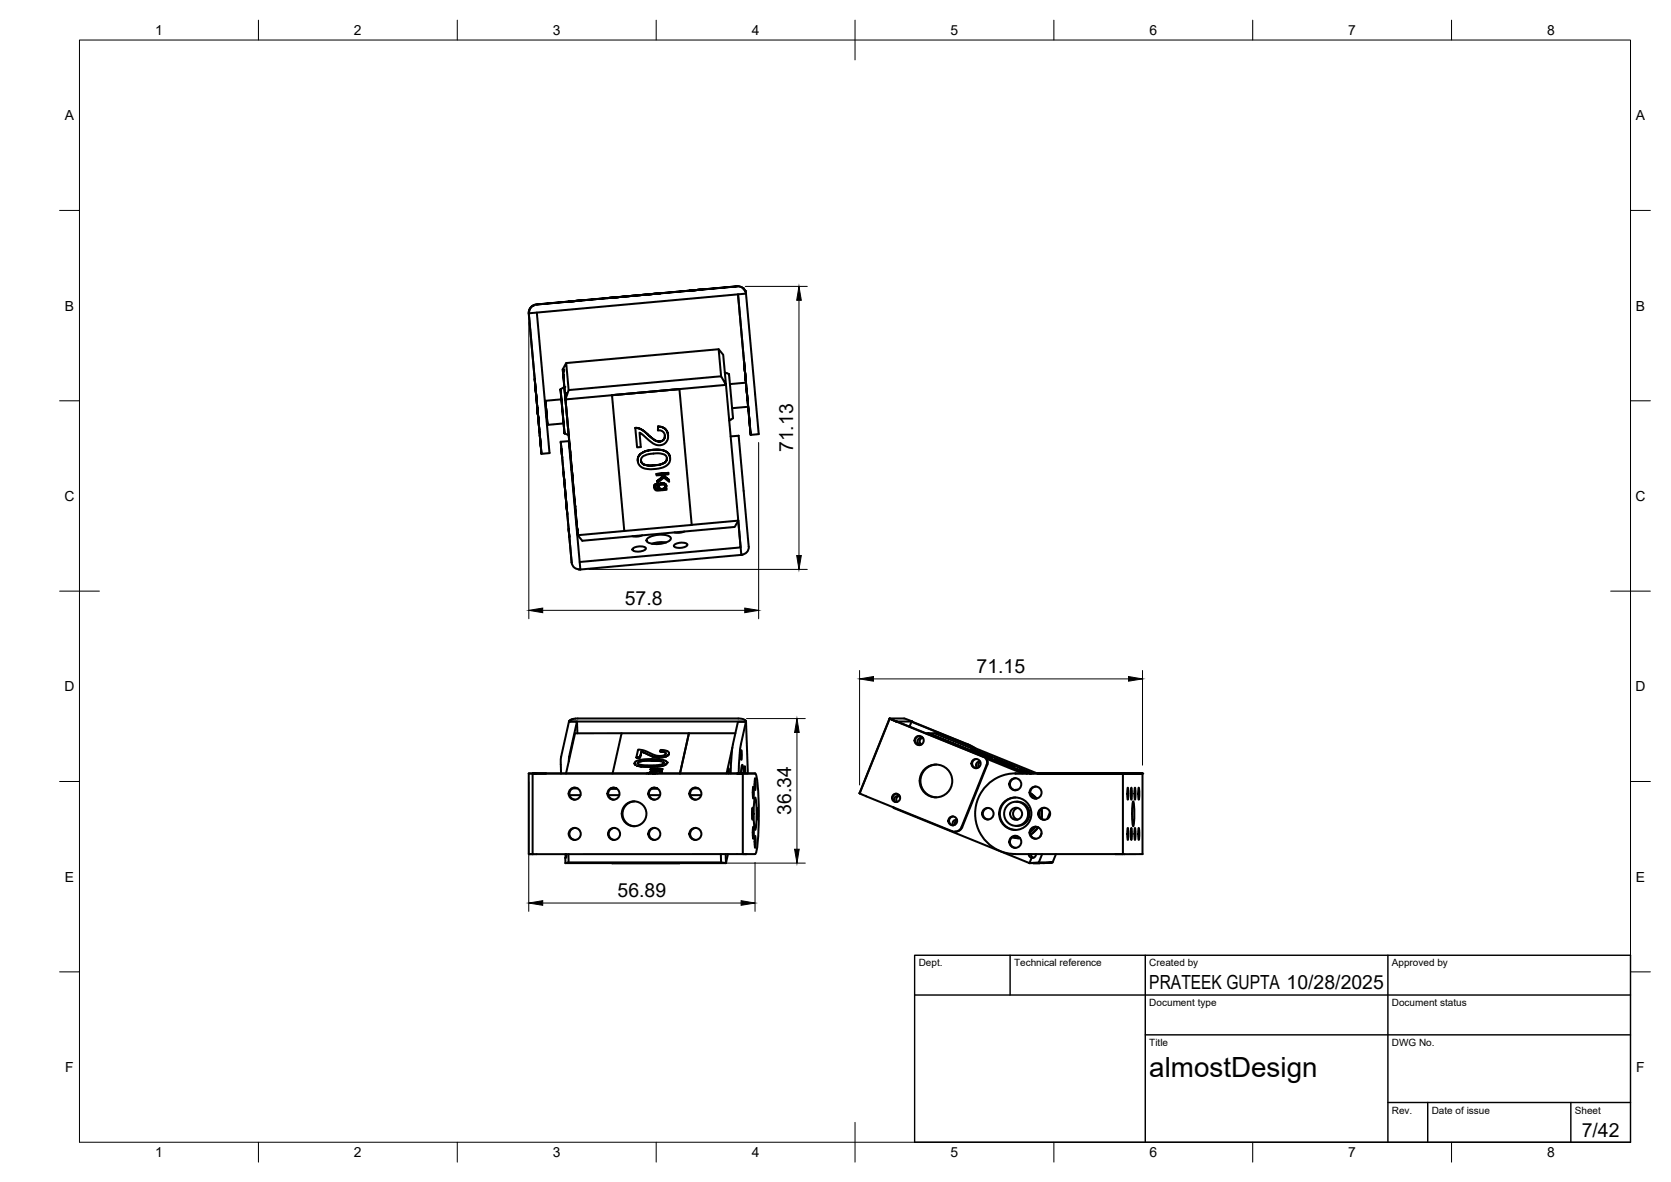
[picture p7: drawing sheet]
<svg xmlns="http://www.w3.org/2000/svg" width="420mm" height="297mm" viewBox="0 0 420 297" stroke-linecap="round" stroke-linejoin="round" font-family="sans-serif">
<!-- layer: Visible -->
<g fill="none" stroke="#000" stroke-width=".51">
<path d="M135 78.6l3.2 35.2-2.1 .3M143 75.8l3-.3zM152.7 74.9l3.1-.3zM152.9 74.9l3-.3zM156.3 74.6l6.2-.6zM163 74l3-.3zM173.3 73.1l3-.3zM185.3 72l-50.4 4.5 50.4-4.5M185.6 74l3.2 35.3-1.3-14.1 .1 1M186.8 72.4l.5 .6 .3 .8 3.2 35.2-2 .3M186.8 72.4l.6 .7M186.8 72.4l-.7-.4-.8-.1a2 2 0 0 1 2.2 1.9l-54.4 4.9a2.02 2.02 0 0 1 1.8-2.2 2.17 2.17 0 0 0-1.9 2.3l2.2 25.2"/>
<path d="M134.5 95.2l.2 3zM134.6 97.4l.3 3zM134.9 99.9l.7 8.1zM140.9 97.8l1 11.1zM141.5 92.8l.9-1.6 .6 6.8-.8 2.4M141.6 93.3l.2-.5-.2 1.1M141.9 97.2l-.4-4.4 .7 7.8-.1-.8 .1 .6M141.9 97.2l1.1 12.1M141.9 97.2l-1 .6M142.1 99.2l.3-.5-.3 1.1M142.4 91.2l38.3-3.4 1.1 1.4 .7 7.5-1.2-2.1-38.3 3.4M153.9 99.3l16.9-1.5 3.1 34.1-16.9 1.5z"/>
<path d="M170.8 97.8l-16.9 1.5M180.7 87.8l.6 6.8M182.2 93.6l1.1 .5 1 11-1 .6M183.5 96.5l4.1-.3 .5 6-4 .4M187 90.4l.3 3.1zM187.2 92.6l.3 3zM187.7 97.7l.3 3zM135.1 102.5l.3 3zM135.2 104l.9 10.1zM135.7 109.4l.3 2.9zM137.1 100.7l.6 6.1zM137.3 102.2l.2 3z"/>
<path d="M141 111l2-.1 2.9 32.2M141.1 111.9l-.1-.9 2.1 22.9M141.1 112.7l.3 2.3zM141.2 100.4l-4.1 .3M141.6 117.5l2.1 23.9M141.7 118.6l.2 2.2zM141.7 106.4l-4 .4M141.8 119.8l.7 8.2zM141.9 108.9l1.1 .4M142.2 100.4l3.1 34.1-2.3-25.2M142.2 100.4l40.3-3.7 3.1 34.1-11.7 1.1M143 109.3h.1"/>
<path d="M143.2 112l.2 1.8zM143.8 117.9l.1 1.8zM159.7 107.5l.5 4.9 .9-.1-.3-3.6 3.4 2.7 .8 .4 1.2 .1a2.17 2.17 0 0 0 1.8-2.5M159.7 107.6h.7zM160.4 107.6l1.1 .5zM161.5 108.1l1.4 1.1zM161.9 116.7l1.1 .3 1.5-.1-1.5 .1zM162.9 109.2l1.8 1.4zM164.2 113l2.3 .1zM164.2 113l-1.7 .3-1.5 .8 1.2-.7 2-.3M164.5 116.9l1.4-.1 1.2-.5-1.2 .5zM164.7 110.6l1.2 .4z"/>
<path d="M165.1 119.1l2.9-.3zM165.1 119.1v.4l1-.1 .5 .4M165.4 108.1l.1-.9-.1 .9 .7 .1 .5 .2 .4 .5 .2 .5M165.5 107.2l.8 .1 .9 .5-.9-.5zM165.9 111l1-.5zM166.5 113.1l1.4 .7-1.4-.7M166.9 110.5l.3-1.1-.3 1.1M167.2 107.8l.5 .6 .3 1-.2-.9zM167.7 115.2l-.2-.5-.3-.4-1.4-.4-2.7 .2-1.4 .5a1.18 1.18 0 0 0-.5 1.2 1.18 1.18 0 0 0 .7 .9l-.5-.3-.2-.7M167.7 115.2l-.1 .5-.5 .6 .5-.6zM167.9 113.8l.4 .5 .2 .8-.1-.6zM168 118.8l.1 .4-1.5 .1 1.6 1.3-1.6-1.3"/>
<path d="M168.5 115.1l-.2 1.2-1.2 1-2 .5h-2.5a2.58 2.58 0 0 1-2-1.1l-.2-1.5 .6-1.1-.6 .8v.9M183.7 109.7l2-.2 2.6 27.9a1.93 1.93 0 0 1-1.9 2M188.3 104.6l.3 2.9zM142.4 127l.2 2.3zM143 132.9l.2 2.1zM144.6 127.4h.1M145.1 133.7h.1M145.2 133.3h.1M159.1 137.9a3.2 3.2 0 0 1 3.2-.3l.1 .2a2.57 2.57 0 0 1-3.4 .3zM161.5 134.5a3.9 3.9 0 0 1-2.5 .2M162.9 135.2a6 6 0 0 1 5.6-.2l.2 .3a2.99 2.99 0 0 1-3 1.4h-.8a2.53 2.53 0 0 1-2.3-.9zM164.5 122.5a.91 .91 0 0 0 1.2 .8l1.9-.2v-.3"/>
<path d="M164.6 121.9l-.1 .6zM164.6 121.8l.5-.2zM164.9 122.8l.3 .1zM165.1 121.6v.3l-.3 .3 .1 .6-.1-.4M165.4 122.4l.2-.7-.2 .7 .3 .5h-.5h.5M165.6 121.7l.8-.3zM165.9 122.8l.6 .1zM166.4 121.4l.5 .1zM166.5 122.9l.6-.2zM166.9 121.5l.5 .2zM167.3 122.2l-.3-.4h-.7l-.6 .4 .2 .6-.2-.4M167.3 122.2l-.2 .5z"/>
<path d="M167.4 121.7l.2 .5zM167.5 136.3h-1.8l-1.8 .3M167.6 122.2l-.3 .6h.3h-.3M168.2 120.6l.1 .5-1.4-1.1-1.6 1.4-.1-.5 1.4-1.1-1.4 1.1M169.5 137a3.2 3.2 0 0 1 3.2-.3l.1 .2a2.57 2.57 0 0 1-3.4 .3zM172.1 133.6a3.9 3.9 0 0 1-2.5 .2M185.6 130.8l.6 6.8-40.4 3.6M185.6 130.8l-.9 1.6-38.3 3.5-1.1-1.4 11.7-1.1M185.6 130.8l.8 8.6M186.4 139.4h.1M186.7 139.4l-41.2 3.7M143.8 141.4a1.95 1.95 0 0 0 2.1 1.7"/>
<path d="M132.9 194.4v20.2h1v-20.2h1M132.9 194.4h53.9v20.2h3.1M132.9 194.4h1.9h-.9M134.8 194.4h55.1M137.3 194.4h.1M141 192.1l.1 2.3M143.1 181.3l-2 8.9-.1 1.9M143.1 190.2l-.1 1.1M143.2 199.8h2.8M143.9 198.1h1.3M144.2 180.7l-.8 .2-.3 .4a2.79 2.79 0 0 1 2.2-.7h40.3a1.5 1.5 0 0 1 1.9 .8M144.6 197.9a1.51 1.51 0 0 0-1.4 1.6 1.51 1.51 0 0 0 1.4 1.5"/>
<path d="M145.1 181.3l.1 3M153 199.8h2.7M153.7 198.1h1.3M154.3 197.9a1.51 1.51 0 0 0-1.4 1.6 1.51 1.51 0 0 0 1.5 1.5M156.3 184.3h-11.7l-2.3 10.1M160.9 190.4l.4-1.5-.4 1.5M161.1 191.3l-.6 .3a.32 .32 0 0 0-.1 .4 .32 .32 0 0 0 .4 .1l3.4 .2 1.6-.1 .9-.3a.34 .34 0 0 0 .1-.4 .34 .34 0 0 0-.4-.2l.5 .4M161.8 189.1l.9 .4M161.8 189l-.5-.1 1.4 .6M162.7 189.5l1.2 .6M162.7 189.5l1.2 .5M163 194.4h.1"/>
<path d="M163.2 194.2l-.1 .2zM163.2 194.2l-.7 .2M163.2 199.8h2.8M163.4 194.4l.9-.2 1.1 .2M163.6 193.4h1zM163.7 191.1l-2.6 .2-.7 .5M163.8 191.1l-2.7 .2M163.8 191.1l2.6 .2zM163.9 190l1 .3zM163.9 198.1h1.3M164 194.4h.5h-.5M164.6 197.9a1.51 1.51 0 0 0-1.4 1.6 1.51 1.51 0 0 0 1.4 1.5"/>
<path d="M164.8 194.4h-.3h.4M165 193.6l-1.6 .4v.2M165 193.6l-.4-.2 .4 .2M165.1 193.4h1.4h-1.4l1.3 .5v.2v-.2M165.3 193.7l1.1 .4zM165.3 193.7l-1.9 .5 1.9-.5M165.9 188.8l.2-.3h1l.8 .3 .3 .3v.3v-.1M166.6 193.2l-.1 .2 .1-.2h-3v.2M167.1 189l-1.2-.2 1.2 .2 .3 .4-.5 .4-1.2 .2-1.2-.3-2.5-1.1-1.6-.2-.4 2h.9h-.9M167.1 189l.3 .3M167.4 190.1l.6-.3 .2-.4-.2 .4zM167.4 190.1l-1.6 .3"/>
<path d="M167.4 190.1l-1.3 .3-1.2-.1 .9 .1M167.7 191.7l-.7 .6-2.3 .4-3.5-.1-1.3-.3 1.3 .3 1.5 .1 3.8-.2 1-.4 .2-.5-.3-.4-.6-.2-2.3-.2-3.1 .1-1.1 .2-.6 .4a.46 .46 0 0 0 .2 .8l-.3-.4M167.7 191.6v.2M168.2 189.3h.1M173.5 199.8h2.8M174.3 198.1h1.3M174.9 197.9a1.51 1.51 0 0 0-1.4 1.6 1.51 1.51 0 0 0 1.4 1.5M183.2 194.4l-.1-1.4v1.4M184.1 187.9l-1.4 6.5M184.9 184.3h-11.7l-2.2 10.1 2.2-10.1h-16.9l-2.3 10.1M186.4 188.5v2.5zM186.8 194.4h-1.4h2.2"/>
<path d="M187 194.4l-.4-2.2-.3 2.2M187.3 181l.3 .2 .4 13.2M187.4 194.4l-.2-1.8v1.8M187.5 181.2v.2h-2l-1.4 6.7-.4 6.3M187.5 181.3h-44.4h2l-2 8.9M187.6 181.4l-1.5 6.7-.4 6.3M189.4 197.7l.1 1.5-.1 1.5-.1-1.5zM189.9 194.4l.1 .1a60.9 60.9 0 0 1 .6 16l-.3 3-.4 1.1M189.9 195.5l.1 1.6-.1 1.5-.2-1.5zM216.1 199.4l1.7 .7M223.7 180.6h3.6M223.7 180.6l-7.6 18.8"/>
<path d="M223.7 180.6l1.7 .7zM223.7 180.6l-7.6 18.7M225.4 181.3l21.9 8.9a1.48 1.48 0 0 1 .8 1.9M225.4 181.3l22.1 8.9a1.48 1.48 0 0 1 .8 1.9M225.4 181.3h4M225.4 199.5a1.05 1.05 0 0 0-.9 1 1.05 1.05 0 0 0 .9 1.1M226 199.8l-.1 .3M227.3 180.6l2.1 .7M229.2 181.4l-.5 1.2M229.4 181.4h-.2l14 5.7 1.6 .7M229.4 181.4h.1M229.4 181.3v.1"/>
<path d="M229.4 181.4l14 5.7M231.1 187.1v.1M231.2 184.9a1.15 1.15 0 0 0-1.1 1.2 1.15 1.15 0 0 0 1.1 1.1M231.8 185.4a.92 .92 0 0 0-1.1 .7 .92 .92 0 0 0 .7 1.1M231.8 185.4l.3 .1M231.9 185.3l-.1 .1M231.9 185.4a.92 .92 0 0 0-.6 .8 .92 .92 0 0 0 .4 .9M232.8 184.3h2.1l24.9 10.1M234.9 184.3h1l24.9 10.1M235.4 192.1a4.1 4.1 0 0 0-4 4.2 4.1 4.1 0 0 0 4 4.1M243.4 187.1l1.9 .9M244 188.4l4.5 1.6"/>
<path d="M244.7 188.5l.9 .3zM244.7 188.5l4.7 1.9M245.5 190.7a1.15 1.15 0 0 0-1.1 1.2 1.15 1.15 0 0 0 1.1 1.1M245.6 189l1.3 .5M245.8 189.1l1.1 .4M245.8 189l-.5-.1 3.7 1.5M246.1 189l1.1 .4zM246.1 189l-.5-.2 .5 .2M246.4 191.4a.92 .92 0 0 0-.9 .5 .92 .92 0 0 0 .2 1.1M246.5 191.5l-.5 .6 .1 .7M246.9 189.5l1.5 .6M246.9 189.5l1.5 .5"/>
<path d="M247.2 189.4l1 .4zM248.1 190.7l9.1 3.7M248.1 192.1l-6.3 15.8a1.81 1.81 0 0 1-2.4 1M248.3 192.1l-6.3 15.8a1.84 1.84 0 0 1-1.9 1.1M248.4 190l.7 .3zM248.9 190.4h.1M248.9 190.4l-4.9-2 4.9 2M250.1 190.8l2 .6 3 1.3-1.5-.4 1.5 .4M250.1 190.8h.1M251.1 191.2l3 1.1-1.7-.8-.6-.2 2.3 1M251.1 191.1l.7 .2zM252.2 191.7l1.4 .6z"/>
<path d="M252.2 191.7l-1.6-.6 1.6 .7M255.1 192.7h.1M255.4 195.6a1.51 1.51 0 0 0-1.5 1.5 1.51 1.51 0 0 0 1.5 1.5M255.5 194.4h31.8M255.9 198.5h-.8M256.3 193.2l.5 .2M256.3 193.2l.4 .2zM256.8 193.4h.1M256.9 193.4h-.1l2 .7-1.1-.4M258.2 194.4l-24.9-10.1 25 10.1M258.8 194.3h.2zM258.8 194.2l.5 .2z"/>
<path d="M258.8 194.1l-2-.7 1.8 .8M258.8 194.2h.1M259 194.4h.1M259.1 199.3l1.5 1.4M259.2 194.4h.1M260.5 197.7a1.51 1.51 0 0 0-1.5 1.5 1.51 1.51 0 0 0 1.5 1.5M282.3 194.4h.3h-27.3a10.1 10.1 0 0 0-10.1 10.1 10.1 10.1 0 0 0 10.1 10.1M283.6 197.9l.1 1.5-.1 1.6-.2-1.6zM284.5 197.9l.1 1.5-.1 1.6-.2-1.6zM285.4 197.9l.1 1.5-.1 1.6-.2-1.6zM286.3 197.9l.2 1.5-.2 1.6-.1-1.6zM287.3 194.4h-5v20.2"/>
<path d="M287.3 194.4v20.2M133.1 214.6v.1M142.1 215.6l.1 1.3M142.2 214.6l-.1 1 .3-.2v-.8M142.9 214.7l.1 2-.8 .2M144.6 208.1a1.51 1.51 0 0 0-1.4 1.5 1.51 1.51 0 0 0 1.4 1.5M153.9 216.9h16.9zM153.9 216.9h.1M154.5 208.1a1.51 1.51 0 0 0-1.4 1.5 1.51 1.51 0 0 0 1.4 1.5M159.5 201.4a3.1 3.1 0 0 0-3 3.1 3.1 3.1 0 0 0 3 3.1M164.6 208.1a1.51 1.51 0 0 0-1.4 1.5 1.51 1.51 0 0 0 1.4 1.5M174.9 208.1a1.51 1.51 0 0 0-1.4 1.5 1.51 1.51 0 0 0 1.4 1.5"/>
<path d="M181.3 214.6v2.1M182.5 214.6v2.3l-1.2-.2h-38.3M183 214.6l-.5 2.3h-40.3M187.5 214.6l-54.4 .1M189.2 203l.2 1.5-.2 1.5-.1-1.5zM189.4 207.8l.1 1.5-.1 1.5-.1-1.5zM189.9 200.4a22.6 22.6 0 0 1 0 8.2 22.6 22.6 0 0 1 0-8.2zM189.9 210l.1 1.6-.1 1.5-.2-1.5zM190.5 203l.1 1.5-.1 1.4-.1-1.4zM217.8 200.1l21.6 8.8M224.6 202.8l.1 .3M224.8 202.9l-.1 .2 34.1 13.8"/>
<path d="M225.9 200a.92 .92 0 0 0-.9 .4 .92 .92 0 0 0-.1 1M226 200l.3 .2M226 200.1l-.6 .6 .2 .8M239.7 205.2a1.11 1.11 0 0 0-1.1 1.1 1.11 1.11 0 0 0 1.1 1.1M240.6 206a.92 .92 0 0 0-.9 .4 .92 .92 0 0 0 0 1M240.6 206.1a.92 .92 0 0 0-.5 1.1M248.5 203a1.45 1.45 0 0 0-1.4 1.5 1.45 1.45 0 0 0 1.4 1.4M254.5 210.4l2 .2h-.5M255.1 210.1h.6M255.3 214.6h27M255.4 200.4a4.1 4.1 0 0 0-4 4.1 4.1 4.1 0 0 0 4 4.1M255.4 210a1.51 1.51 0 0 0-1.5 1.6 1.51 1.51 0 0 0 1.5 1.5"/>
<path d="M255.5 201.5a3.1 3.1 0 0 1 3.4 3 3.1 3.1 0 0 1-3.4 3.1M255.9 203a1.51 1.51 0 0 0-1.2 1.5 1.51 1.51 0 0 0 1.2 1.5M259.2 214.6a.92 .92 0 0 0 .7 .9M259.4 215.6l-.6 1.3M259.9 216.9h.1M259.9 216.9h1.6zM260.4 207.8l-1.3 1.3M260.5 207.8a1.51 1.51 0 0 0-1.5 1.5 1.51 1.51 0 0 0 1.5 1.5M260.5 214.6a.92 .92 0 0 1-.9 1 .92 .92 0 0 1-.9-1M261 207.9l-.7 .8-1.2 1M261.2 216.7h3.5l-5.9 .2M261.4 203.8v1.4"/>
<path d="M261.9 203.2v2.6M261.9 209.4l-.3 .8M262 214.6l-.8 2.1-2.4 .2M262.6 203a1.51 1.51 0 0 0-1.4 1.5 1.51 1.51 0 0 0 1.4 1.5M264 204.1l-.7 1.7M265.5 214.6l-.8 2.1M280.5 214.6l1.9 .1M283.6 208.1l.1 1.5-.1 1.5-.2-1.5zM284.5 208.1l.1 1.5-.1 1.5-.2-1.5zM284.9 201.4l.3 3.1-.3 3.1-.3-3.1zM285.4 208.1l.1 1.5-.1 1.5-.2-1.5zM286.3 208.1l.2 1.5-.2 1.5-.1-1.5z"/>
<path d="M287.3 214.6l-4.9 .1M287.3 214.6h.1"/>
<circle cx="144.5" cy="199.5" r="1.51"/>
<circle cx="154.3" cy="199.5" r="1.51"/>
<circle cx="164.5" cy="199.5" r="1.51"/>
<circle cx="174.8" cy="199.5" r="1.51"/>
<circle cx="231.1" cy="186.1" r="1.15"/>
<circle cx="235.4" cy="196.3" r="4.1"/>
<circle cx="245.4" cy="191.9" r="1.15"/>
<circle cx="255.3" cy="197.1" r="1.51"/>
<circle cx="260.4" cy="199.2" r="1.51"/>
<circle cx="144.5" cy="209.6" r="1.51"/>
<circle cx="154.4" cy="209.6" r="1.51"/>
<circle cx="159.4" cy="204.5" r="3.1"/>
<circle cx="164.5" cy="209.6" r="1.51"/>
<circle cx="174.8" cy="209.6" r="1.51"/>
<circle cx="225.3" cy="200.5" r="1.04"/>
<circle cx="239.6" cy="206.3" r="1.11"/>
<circle cx="248.4" cy="204.5" r="1.45"/>
<circle cx="255.3" cy="211.6" r="1.51"/>
<circle cx="255.3" cy="204.5" r="4.1"/>
<circle cx="255.5" cy="204.5" r="3"/>
<circle cx="255.5" cy="204.5" r="1.51"/>
<circle cx="260.4" cy="209.3" r="1.51"/>
<circle cx="262.5" cy="204.5" r="1.51"/>
</g>
<g fill="#000">
<circle cx="133.9" cy="76.9" r=".25"/>
<circle cx="186.8" cy="72.4" r=".25"/>
<circle cx="187.4" cy="73.1" r=".25"/>
<circle cx="141.9" cy="97.2" r=".25"/>
<circle cx="143.1" cy="181.3" r=".25"/>
<circle cx="159.6" cy="191.9" r=".25"/>
<circle cx="167.7" cy="191.6" r=".25"/>
<circle cx="216.1" cy="199.4" r=".25"/>
<circle cx="225.4" cy="181.3" r=".25"/>
<circle cx="258.8" cy="194.3" r=".25"/>
<circle cx="287.2" cy="194.4" r=".25"/>
<circle cx="133.9" cy="214.6" r=".25"/>
<circle cx="187.5" cy="214.6" r=".25"/>
<circle cx="255.9" cy="210.6" r=".25"/>
</g>
<!-- layer: BORDER -->
<g fill="none" stroke="#000" stroke-width=".25">
<path d="M20 10.1h390v276.9h-390zM65 5.1v5M115 5.1v5M165 5.1v5M215 5.1v10M265 5.1v5M315 5.1v5M365 5.1v5M15 52.9h5M410 52.9h5M15 100.7h5M410 100.7h5"/>
<path d="M15 148.6h10M405 148.6h10M15 196.4h5M410 196.4h5M15 244.2h5M410 244.2h5M65 287v5M115 287v5M165 287v5M215 282.1v9.9M265 287v5M315 287v5"/>
<path d="M365 287v5"/>
</g>
<!-- layer: TITLEBLOCK -->
<path d="M230 240.1h180v46.9h-180zM230 250h180M254 240.1v9.9M288 240.1v46.9M349 240.1v46.9M288 260.1h122M349 277.1h61M359 277.1v9.9M395 277.1v9.9" fill="none" stroke="#000" stroke-width=".36"/>
<!-- layer: FD_Dimensions -->
<g fill="none" stroke="#000" stroke-width=".25">
<path d="M187.4 72h15.6M200.9 75.5v64.1M133 80.9v74.6M190.8 111.2v44.3M136.5 153.4h50.8M148.1 143.1h54.9M216.1 168.5v28.8M219.6 170.6h64.2M287.3 168.5v23.8M132.9 196.5v32.5M187.7 180.6h14.8M200.4 184.1v29.3"/>
<path d="M156 216.9h46.5M189.8 216.7v12.3M136.5 226.9h49.9"/>
</g>
<path d="M200.9 72l.6 3.5h-1.2zM200.3 139.6h1.2l-.6 3.5zM133 153.4l3.5-.6v1.2zM187.3 152.8l3.5 .6-3.5 .6zM216.1 170.6l3.5-.6v1.2zM283.8 170l3.5 .6-3.5 .6zM200.4 180.6l.6 3.5h-1.2zM199.8 213.4h1.2l-.6 3.5zM132.9 226.9l3.6-.6v1.2zM186.4 226.3l3.4 .6-3.4 .6z" fill="#000" stroke="#000" stroke-width=".25"/>
<text font-size="7" x="289" y="270.6">almostDesign</text>
<g font-size="4.9">
<text x="199.4" y="113.7" transform="rotate(-90 199.4 113.7)">71.13</text>
<text x="157.1" y="151.9">57.8</text>
<text x="245.6" y="169.1">71.15</text>
<text x="198.9" y="204.8" transform="rotate(-90 198.9 204.8)">36.34</text>
<text x="155.3" y="225.5">56.89</text>
<text x="289" y="248.5">PRATEEK GUPTA 10/28/2025</text>
<text x="397.7" y="285.7">7/42</text>
</g>
<g font-size="3.5">
<text x="39" y="8.8">1</text>
<text x="89" y="8.8">2</text>
<text x="139" y="8.8">3</text>
<text x="189" y="8.8">4</text>
<text x="239" y="8.8">5</text>
<text x="289" y="8.8">6</text>
<text x="339" y="8.8">7</text>
<text x="389" y="8.8">8</text>
<text x="16.3" y="30.2">A</text>
<text x="411.3" y="30.2">A</text>
<text x="16.3" y="78">B</text>
<text x="411.3" y="78">B</text>
<text x="16.2" y="125.9">C</text>
<text x="411.2" y="125.9">C</text>
<text x="16.2" y="173.7">D</text>
<text x="411.2" y="173.7">D</text>
<text x="16.3" y="221.6">E</text>
<text x="411.3" y="221.6">E</text>
<text x="16.4" y="269.4">F</text>
<text x="411.4" y="269.4">F</text>
<text x="39" y="290.8">1</text>
<text x="89" y="290.8">2</text>
<text x="139" y="290.8">3</text>
<text x="189" y="290.8">4</text>
<text x="239" y="290.8">5</text>
<text x="289" y="290.8">6</text>
<text x="339" y="290.8">7</text>
<text x="389" y="290.8">8</text>
</g>
<g font-size="2.5">
<text x="231" y="242.9">Dept.</text>
<text x="255" y="242.9">Technical reference</text>
<text x="289" y="242.9">Created by</text>
<text x="350" y="242.9">Approved by</text>
<text x="289" y="252.8">Document type</text>
<text x="350" y="252.8">Document status</text>
<text x="289" y="262.9">Title</text>
<text x="350" y="262.9">DWG No.</text>
<text x="350" y="279.9">Rev.</text>
<text x="360" y="279.9">Date of issue</text>
<text x="396" y="279.9">Sheet</text>
</g>
</svg>
